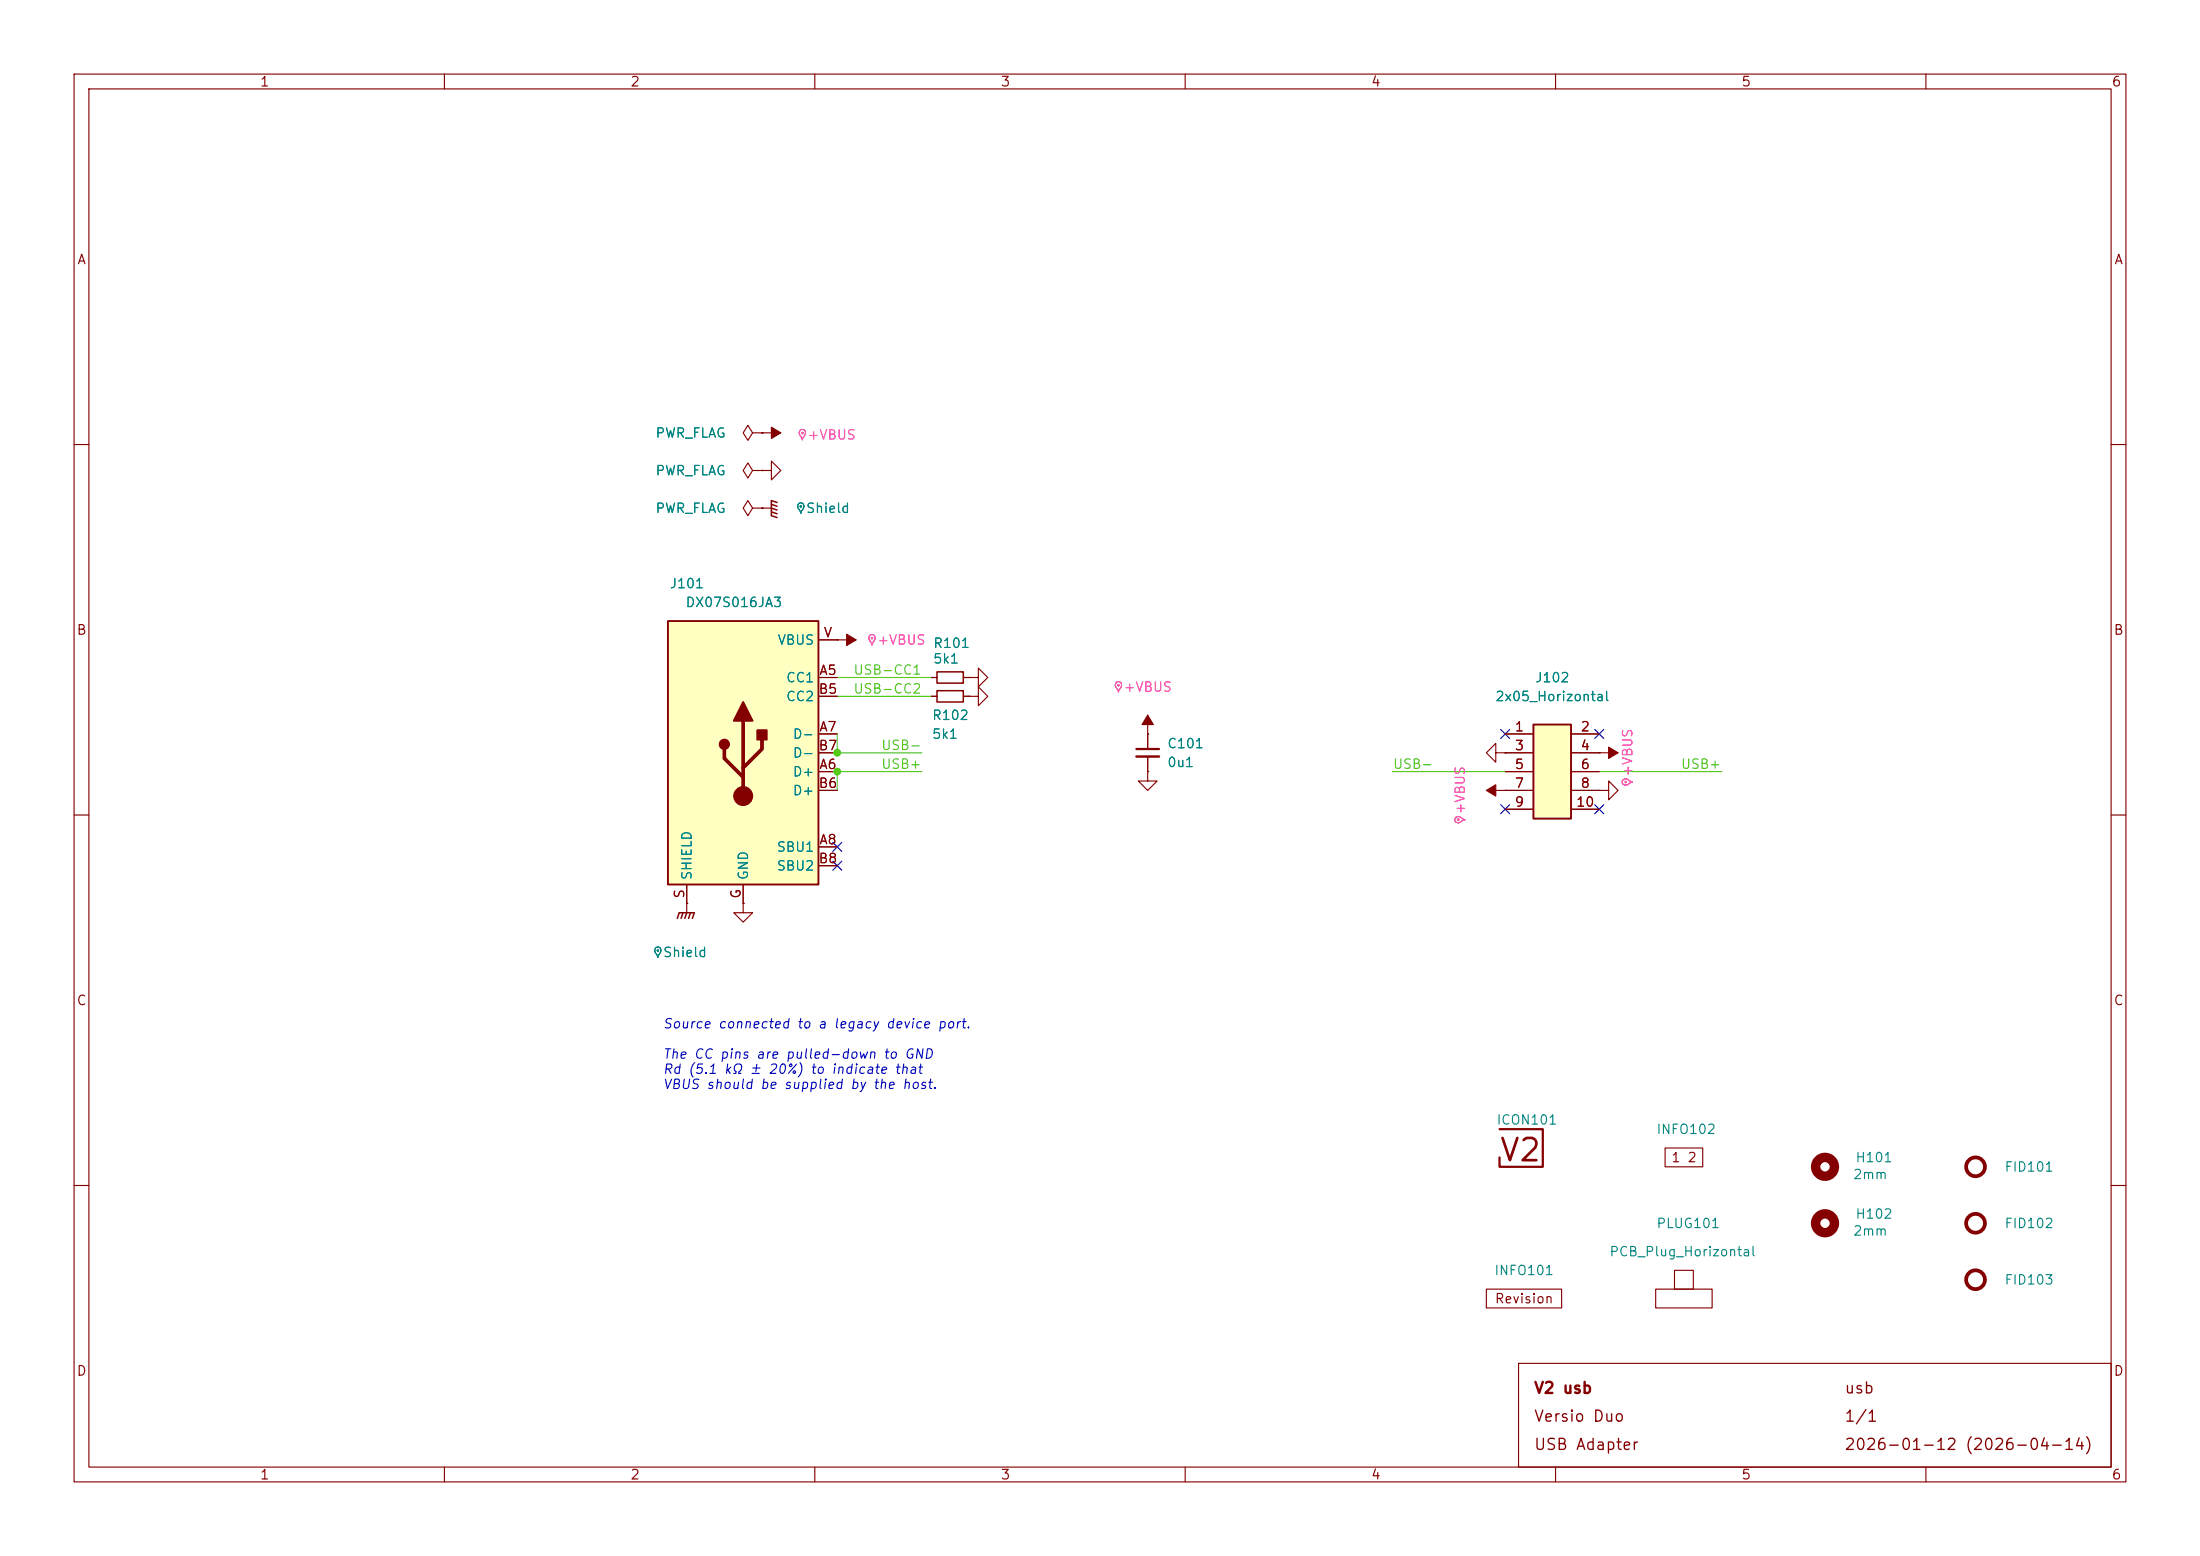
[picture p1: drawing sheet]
<svg xmlns="http://www.w3.org/2000/svg" width="297mm" height="210mm" viewBox="0 0 297 210" stroke-linecap="round" stroke-linejoin="round" font-family="sans-serif">
<g fill="none" stroke="#840000" stroke-width=".15">
<path d="M10 10h277v190h-277zM12 12h273v186h-273zM60 10v2M110 10v2M160 10v2M210 10v2M260 10v2M101.6 58.4l-.6-1-.7 1 .7 1 .6-1h1.3M102.9 58.4h.1M102.9 58.4h2.5M10 60h2M101.6 68.6l-.6-1-.7 1 .7 1 .6-1h1.3"/>
<path d="M102.9 68.6h.1M102.9 63.5h1.2v-1.3l1.3 1.3-1.3 1.3v-1.3M102.9 63.5h.1M285 60h2M113 86.4h.1M113 86.4h2.6M125.7 91.4h.8M125.7 94h.8M130 91.4h.8M130 94h.8M130.8 94h1.3v-1.3l1.2 1.3-1.2 1.3v-1.3M130.8 94h.1"/>
<path d="M154.9 99.1h.1M154.9 96.5v4.6M10 110h2M154.9 104.1v1.3h1.3l-1.3 1.3-1.2-1.3h1.2M154.9 104.1h.1M154.9 102.1v2M215.9 106.7h1.3v-1.3l1.2 1.3-1.2 1.3v-1.3M215.9 106.7h.1M285 110h2M92.7 121.9h.1M92.7 121.9v1.3M100.3 121.9v1.3h1.3l-1.3 1.3-1.2-1.3h1.2"/>
<path d="M100.3 121.9h.1M224.8 154.9h5.1v2.6h-5.1zM10 160h2M223.5 174h7.6v2.5h-7.6zM226.1 171.5h2.5v2.5h-2.5zM285 160h2M60 198v2M110 198v2M160 198v2M205 184h80v14h-80zM210 198v2M260 198v2"/>
</g>
<path d="M108 58.1a.49 .49 0 0 1 .7 .1 .49 .49 0 0 1-.2 .7l-.2 .5-.1-.4a.64 .64 0 0 1-.2-.9zM117.4 85.8a.49 .49 0 0 1 .7 .1 .49 .49 0 0 1-.2 .7l-.2 .4-.1-.3a.64 .64 0 0 1-.2-.9zM150.7 92.1a.49 .49 0 0 1 .7 .2 .49 .49 0 0 1-.2 .7l-.2 .4-.2-.4a.64 .64 0 0 1-.1-.9zM88.5 127.9a.49 .49 0 0 1 .7 .2 .49 .49 0 0 1-.2 .7l-.2 .4-.1-.4a.64 .64 0 0 1-.2-.9z" fill="none" stroke="#840000" stroke-width=".14"/>
<g fill="#840000" stroke="#840000" stroke-width=".14">
<circle cx="88.8" cy="128.3" r=".09"/>
<circle cx="117.7" cy="86.1" r=".09"/>
<circle cx="151" cy="92.5" r=".09"/>
<circle cx="108.3" cy="58.4" r=".09"/>
</g>
<path d="M126.5 90.7h3.5v1.5h-3.5zM126.5 93.2h3.5v1.5h-3.5zM91.4 124l.3-.8h2l-.2 .8M92.2 123.2l-.3 .8M92.7 123.2l-.2 .8M93.2 123.2l-.2 .8" fill="none" stroke="#840000" stroke-width=".2"/>
<path d="M88.5 127.9a.49 .49 0 0 1 .7 .2 .49 .49 0 0 1-.2 .7l-.2 .4-.1-.4a.64 .64 0 0 1-.2-.9z" fill="none" stroke="#008484" stroke-width=".14"/>
<circle cx="88.8" cy="128.3" r=".09" fill="#008484" stroke="#008484" stroke-width=".14"/>
<g fill="none" stroke="#840000" stroke-width=".51">
<circle cx="266.7" cy="157.5" r="1.27"/>
<circle cx="266.7" cy="172.7" r="1.27"/>
</g>
<g fill="#840000" stroke="#840000" stroke-width=".15">
<path d="M114.3 85.6l1.3 .8-1.3 .7z"/>
<path d="M154.9 96.5l.8 1.3h-1.5z"/>
<path d="M104.1 57.7l1.3 .7-1.3 .8z"/>
</g>
<path d="M108 58.1a.49 .49 0 0 1 .7 .1 .49 .49 0 0 1-.2 .7l-.2 .5-.1-.4a.64 .64 0 0 1-.2-.9zM117.4 85.8a.49 .49 0 0 1 .7 .1 .49 .49 0 0 1-.2 .7l-.2 .4-.1-.3a.64 .64 0 0 1-.2-.9zM150.7 92.1a.49 .49 0 0 1 .7 .2 .49 .49 0 0 1-.2 .7l-.2 .4-.2-.4a.64 .64 0 0 1-.1-.9z" fill="none" stroke="#ff5cbb" stroke-width=".14"/>
<g fill="#ff5cbb" stroke="#ff5cbb" stroke-width=".14">
<circle cx="117.7" cy="86.1" r=".09"/>
<circle cx="151" cy="92.5" r=".09"/>
<circle cx="108.3" cy="58.4" r=".09"/>
</g>
<path d="M153.4 101.1h3.1" fill="none" stroke="#840000" stroke-width=".3"/>
<path d="M153.4 102.1h3.1" fill="none" stroke="#840000" stroke-width=".33"/>
<path d="M90.2 83.8h20.3v35.6h-20.3z" fill="#ffffc2"/>
<path d="M90.2 83.8h20.3v35.6h-20.3z" fill="none" stroke="#840000" stroke-width=".25"/>
<g fill="#840000" stroke="#840000" stroke-width=".25">
<path d="M100.3 94.7l1.3 2.6h-2.5z"/>
<path d="M102.2 98.6h1.3v1.2h-1.3z"/>
<circle cx="97.8" cy="100.5" r=".63"/>
</g>
<path d="M100.3 97.3v10.1M102.9 99.8v1.3l-2.6 2.5M97.8 101.1v1.3l2.5 2.5" fill="none" stroke="#840000" stroke-width=".51"/>
<g fill="#840000" stroke="#840000" stroke-width=".15">
<path d="M200.7 106.7l1.2-.8v1.5z"/>
<circle cx="100.3" cy="107.4" r="1.27"/>
</g>
<g fill="none" stroke="#840000" stroke-width=".15">
<path d="M101.6 63.5l-.6-1-.7 1 .7 1 .6-1h1.3M102.9 63.5h.1M102.9 68.6h.1M102.9 68.6h1.2M110.5 91.4h2.5M110.5 99.1h2.5M110.5 94h2.5M110.5 86.4h2.5M130.8 91.4h1.3v-1.2l1.2 1.2-1.2 1.3v-1.3M130.8 91.4h.1M92.7 119.4v2.5M100.3 119.4v2.5"/>
<path d="M110.5 104.1h2.5M110.5 114.3h2.5M110.5 106.7h2.5M110.5 101.6h2.5M110.5 116.8h2.5M200.7 106.7h2.5M201.9 101.6v-1.3l-1.2 1.3 1.2 1.3v-1.3h1.3M203.2 106.7h.1M203.2 101.6h.1M200.7 174h10.1v2.5h-10.1z"/>
</g>
<path d="M107.8 68a.49 .49 0 0 1 .7 .1 .49 .49 0 0 1-.2 .7l-.2 .5-.1-.4a.64 .64 0 0 1-.2-.9zM196.5 110.4l.3-.2h.3l.7 .4-.4 .2a.54 .54 0 0 1-.6 .3 .54 .54 0 0 1-.4-.6z" fill="none" stroke="#840000" stroke-width=".14"/>
<g fill="#840000" stroke="#840000" stroke-width=".14">
<circle cx="108.1" cy="68.4" r=".09"/>
<circle cx="196.9" cy="110.6" r=".09"/>
</g>
<path d="M104.1 69.1l.8 .2M104.1 68.6l.8 .2M104.1 68.1l.8 .2M104.9 67.8l-.8-.2v2l.8 .3" fill="none" stroke="#840000" stroke-width=".2"/>
<path d="M107.8 68a.49 .49 0 0 1 .7 .1 .49 .49 0 0 1-.2 .7l-.2 .5-.1-.4a.64 .64 0 0 1-.2-.9z" fill="none" stroke="#008484" stroke-width=".14"/>
<circle cx="108.1" cy="68.4" r=".09" fill="#008484" stroke="#008484" stroke-width=".14"/>
<g fill="none" stroke="#840000" stroke-width="1.3">
<circle cx="246.4" cy="157.5" r="1.27"/>
<circle cx="246.4" cy="165.1" r="1.27"/>
</g>
<path d="M202.4 152.4h5.9v5.1h-5.9v-1.3" fill="none" stroke="#840000" stroke-width=".3"/>
<path d="M196.5 110.4l.3-.2h.3l.7 .4-.4 .2a.54 .54 0 0 1-.6 .3 .54 .54 0 0 1-.4-.6z" fill="none" stroke="#ff5cbb" stroke-width=".14"/>
<circle cx="196.9" cy="110.6" r=".09" fill="#ff5cbb" stroke="#ff5cbb" stroke-width=".14"/>
<path d="M207 97.8h5.1v12.7h-5.1z" fill="#ffffc2"/>
<path d="M207 97.8h5.1v12.7h-5.1z" fill="none" stroke="#840000" stroke-width=".25"/>
<g fill="none" stroke="#840000" stroke-width=".15">
<path d="M102.9 58.4h.1M102.9 68.6h.1M102.9 63.5h.1M110.5 99.1h2.5M110.5 91.4h2.5M110.5 94h2.5M110.5 86.4h2.5M113 86.4h.1M125.7 91.4h.8M125.7 94h.8M130 91.4h.8M130 94h.8"/>
<path d="M130.8 91.4h.1M130.8 94h.1M154.9 99.1h.1M154.9 99.1v2M203.2 99.1h3.8M212.1 99.1h3.8M92.7 119.4v2.5M100.3 119.4v2.5M110.5 101.6h2.5M110.5 104.1h2.5M110.5 106.7h2.5M110.5 114.3h2.5"/>
<path d="M110.5 116.8h2.5M154.9 104.1h.1M154.9 102.1v2M203.2 101.6h.1M203.2 106.7h.1M203.2 101.6h3.8M203.2 104.1h3.8M203.2 106.7h3.8M203.2 109.2h3.8M212.1 101.6h6.3M212.1 104.1h3.8M212.1 106.7h3.8"/>
<path d="M212.1 109.2h3.8M215.9 101.6h.1M215.9 106.7h.1M92.7 121.9h.1M100.3 121.9h.1"/>
</g>
<circle cx="266.7" cy="165.1" r="1.27" fill="none" stroke="#840000" stroke-width=".51"/>
<path d="M219.1 105.3l.3-.2 .3 .1 .7 .3-.4 .2a.54 .54 0 0 1-.6 .3 .54 .54 0 0 1-.4-.6z" fill="none" stroke="#840000" stroke-width=".14"/>
<circle cx="219.5" cy="105.5" r=".09" fill="#840000" stroke="#840000" stroke-width=".14"/>
<path d="M217.2 100.8l1.2 .8-1.2 .8z" fill="#840000" stroke="#840000" stroke-width=".15"/>
<path d="M108 58.1a.49 .49 0 0 1 .7 .1 .49 .49 0 0 1-.2 .7l-.2 .5-.1-.4a.64 .64 0 0 1-.2-.9zM117.4 85.8a.49 .49 0 0 1 .7 .1 .49 .49 0 0 1-.2 .7l-.2 .4-.1-.3a.64 .64 0 0 1-.2-.9zM150.7 92.1a.49 .49 0 0 1 .7 .2 .49 .49 0 0 1-.2 .7l-.2 .4-.2-.4a.64 .64 0 0 1-.1-.9zM196.5 110.4l.3-.2h.3l.7 .4-.4 .2a.54 .54 0 0 1-.6 .3 .54 .54 0 0 1-.4-.6zM219.1 105.3l.3-.2 .3 .1 .7 .3-.4 .2a.54 .54 0 0 1-.6 .3 .54 .54 0 0 1-.4-.6z" fill="none" stroke="#ff5cbb" stroke-width=".14"/>
<g fill="#ff5cbb" stroke="#ff5cbb" stroke-width=".14">
<circle cx="219.5" cy="105.5" r=".09"/>
<circle cx="117.7" cy="86.1" r=".09"/>
<circle cx="151" cy="92.5" r=".09"/>
<circle cx="108.3" cy="58.4" r=".09"/>
<circle cx="196.9" cy="110.6" r=".09"/>
</g>
<path d="M113 94h12.7M113 99.1v2.5h11.5M113 91.4h12.7M124.5 104.1h-11.5v2.6M188 104.1h15.2M215.9 104.1h16.5" fill="none" stroke="#51c90f" stroke-width=".15"/>
<path d="M202.6 98.5l1.2 1.2M203.8 98.5l-1.2 1.2M215.3 98.5l1.2 1.2M216.5 98.5l-1.2 1.2M112.4 116.2l1.2 1.2M112.4 113.7l1.2 1.2M113.6 116.2l-1.2 1.2M113.6 113.7l-1.2 1.2M202.6 108.6l1.2 1.2M203.8 108.6l-1.2 1.2M215.3 108.6l1.2 1.2M216.5 108.6l-1.2 1.2" fill="none" stroke="#000084" stroke-width=".15"/>
<path d="M107.8 68a.49 .49 0 0 1 .7 .1 .49 .49 0 0 1-.2 .7l-.2 .5-.1-.4a.64 .64 0 0 1-.2-.9zM88.5 127.9a.49 .49 0 0 1 .7 .2 .49 .49 0 0 1-.2 .7l-.2 .4-.1-.4a.64 .64 0 0 1-.2-.9z" fill="none" stroke="#008484" stroke-width=".14"/>
<g fill="#008484" stroke="#008484" stroke-width=".14">
<circle cx="88.8" cy="128.3" r=".09"/>
<circle cx="108.1" cy="68.4" r=".09"/>
</g>
<g fill="#51c90f" stroke="#51c90f" stroke-width=".14">
<circle cx="113" cy="104.1" r=".46"/>
<circle cx="113" cy="101.6" r=".46"/>
</g>
<text font-size="3" fill="#840000" x="202.3" y="157.5">V2</text>
<g font-size="1.5" fill="#840000">
<text x="207" y="188.5">V2 usb</text>
<text x="248.9" y="188.5">usb</text>
<text x="207" y="192.3">Versio Duo</text>
<text x="207" y="196.1">USB Adapter</text>
<text x="248.9" y="196.1">2026-01-12 (2026-04-14)</text>
<text x="248.9" y="192.3">1/1</text>
</g>
<g font-size="1.3" fill="#840000">
<text x="35" y="12">1</text>
<text x="85" y="12">2</text>
<text x="135" y="12">3</text>
<text x="185" y="12">4</text>
<text x="235" y="12">5</text>
<text x="285" y="12">6</text>
<text x="10.3" y="36">A</text>
<text x="285.3" y="36">A</text>
<text x="10.3" y="86">B</text>
<text x="111.1" y="86.3">V</text>
<text x="285.3" y="86">B</text>
<text x="110.4" y="94">B5</text>
<text x="110.5" y="91.4">A5</text>
<text x="110.4" y="101.6">B7</text>
<text x="110.5" y="99">A7</text>
<text x="204.4" y="99">1</text>
<text x="204.4" y="101.6">3</text>
<text x="213.3" y="99">2</text>
<text x="213.3" y="101.6">4</text>
<text x="110.4" y="106.7">B6</text>
<text x="110.5" y="104.1">A6</text>
<text x="204.4" y="104.1">5</text>
<text x="204.4" y="106.7">7</text>
<text x="213.3" y="104.1">6</text>
<text x="213.3" y="106.7">8</text>
<text x="204.4" y="109.2">9</text>
<text x="212.7" y="109.2">10</text>
<text x="110.4" y="116.8">B8</text>
<text x="110.5" y="114.3">A8</text>
<text x="92.7" y="121.4" transform="rotate(-90 92.7 121.4)">S</text>
<text x="100.3" y="121.4" transform="rotate(-90 100.3 121.4)">G</text>
<text x="10.3" y="136">C</text>
<text x="285.3" y="136">C</text>
<text x="225.5" y="157.2">1 2</text>
<text x="201.7" y="176.2">Revision</text>
<text x="10.3" y="186">D</text>
<text x="285.3" y="186">D</text>
<text x="35" y="200">1</text>
<text x="85" y="200">2</text>
<text x="135" y="200">3</text>
<text x="185" y="200">4</text>
<text x="235" y="200">5</text>
<text x="285" y="200">6</text>
</g>
<g font-size="1.3" fill="#008484">
<text x="88.4" y="59.4">PWR_FLAG</text>
<text x="88.4" y="64.5">PWR_FLAG</text>
<text x="88.4" y="69.6">PWR_FLAG</text>
<text x="108.7" y="69.6">Shield</text>
<text x="90.3" y="79.7">J101</text>
<text x="92.5" y="82.3">DX07S016JA3</text>
<text x="104.9" y="87.3">VBUS</text>
<text x="125.9" y="89.9">5k1</text>
<text x="125.9" y="87.8">R101</text>
<text x="106" y="92.4">CC1</text>
<text x="106" y="95">CC2</text>
<text x="201.8" y="95">2x05_Horizontal</text>
<text x="207.2" y="92.4">J102</text>
<text x="106.9" y="100">D-</text>
<text x="125.7" y="97.5">R102</text>
<text x="125.7" y="100">5k1</text>
<text x="157.5" y="101.3">C101</text>
<text x="106.9" y="105.1">D+</text>
<text x="106.9" y="107.7">D+</text>
<text x="106.9" y="102.6">D-</text>
<text x="157.5" y="103.8">0u1</text>
<text x="93.7" y="118.9" transform="rotate(-90 93.7 118.9)">SHIELD</text>
<text x="101.3" y="118.9" transform="rotate(-90 101.3 118.9)">GND</text>
<text x="104.8" y="115.3">SBU1</text>
<text x="104.8" y="117.8">SBU2</text>
<text x="89.4" y="129.5">Shield</text>
<text x="201.9" y="152.1">ICON101</text>
<text x="223.5" y="153.4">INFO102</text>
<text x="250.1" y="159.5">2mm</text>
<text x="250.4" y="157.2">H101</text>
<text x="270.5" y="158.5">FID101</text>
<text x="223.5" y="166.1">PLUG101</text>
<text x="250.1" y="167.1">2mm</text>
<text x="250.4" y="164.8">H102</text>
<text x="270.5" y="166.1">FID102</text>
<text x="201.6" y="172.4">INFO101</text>
<text x="217.2" y="169.9">PCB_Plug_Horizontal</text>
<text x="270.5" y="173.7">FID103</text>
</g>
<g font-size="1.3" fill="#ff5cbb">
<text x="108.9" y="59.6">+VBUS</text>
<text x="118.3" y="87.3">+VBUS</text>
<text x="151.6" y="93.7">+VBUS</text>
<text x="220.7" y="104.9" transform="rotate(-90 220.7 104.9)">+VBUS</text>
<text x="198.1" y="110" transform="rotate(-90 198.1 110)">+VBUS</text>
</g>
<g font-size="1.3" fill="#51c90f">
<text x="115.1" y="91.4">USB-CC1</text>
<text x="115.1" y="93.9">USB-CC2</text>
<text x="118.9" y="101.5">USB-</text>
<text x="118.9" y="104.1">USB+</text>
<text x="188" y="104.1">USB-</text>
<text x="226.8" y="104.1">USB+</text>
</g>
<g font-size="1.3" fill="#0000c2">
<text x="89.4" y="139.1">﻿Source connected to a legacy device port.</text>
<text x="89.4" y="143.2">The CC pins are pulled-down to GND</text>
<text x="89.4" y="145.3">Rd (5.1 kΩ ± 20%) to indicate that</text>
<text x="89.4" y="147.3">VBUS should be supplied by the host.</text>
</g>
</svg>
